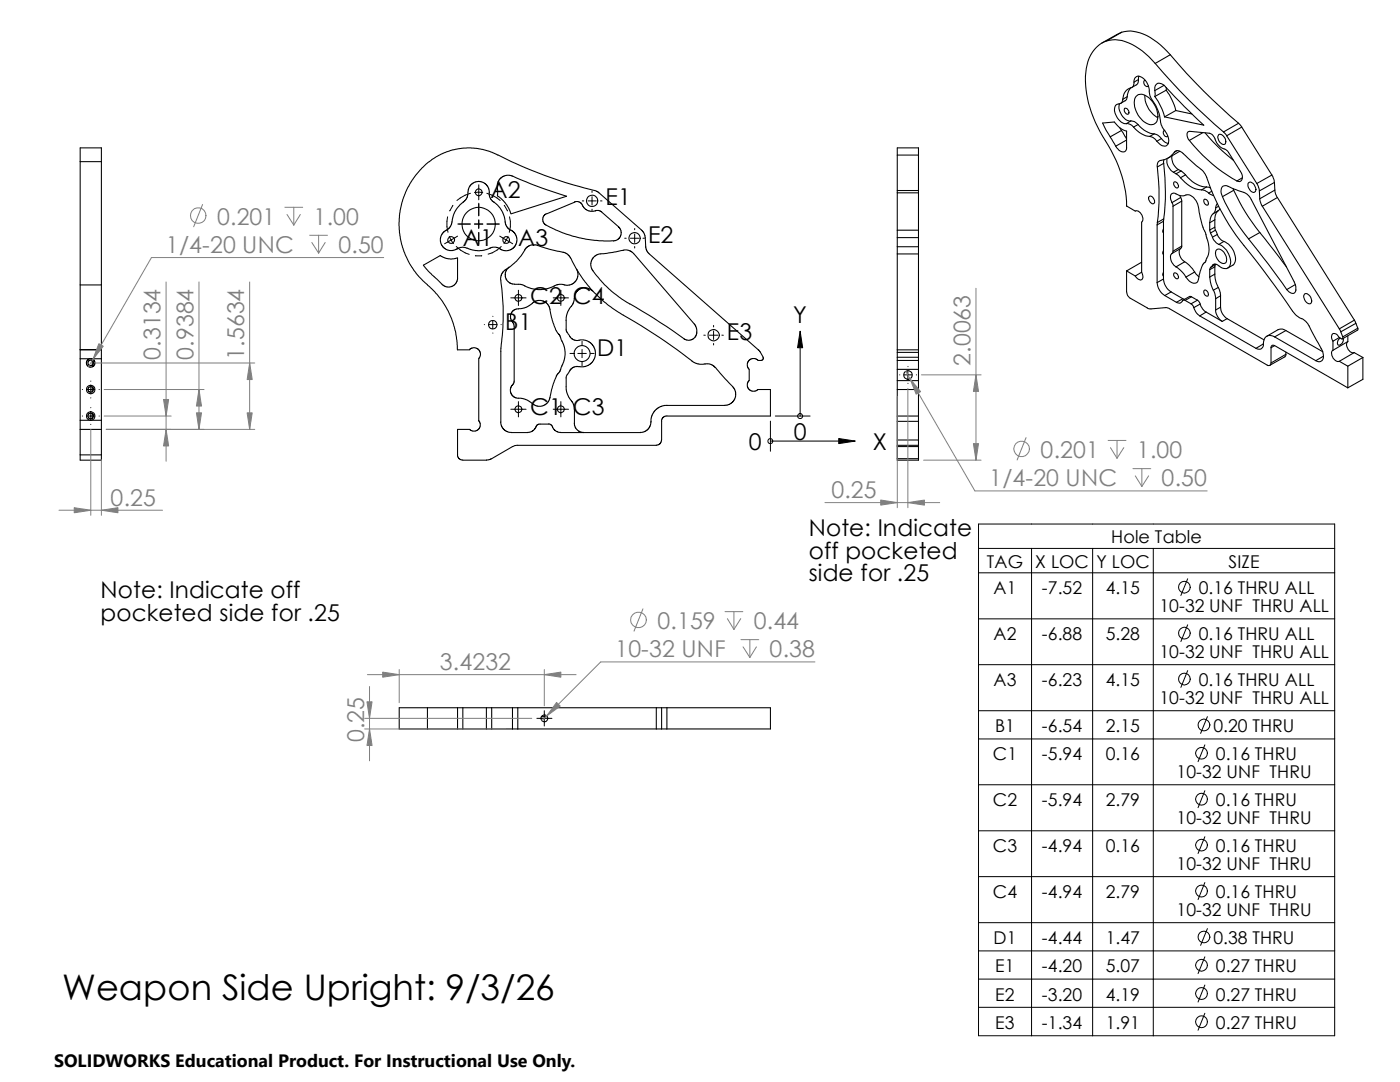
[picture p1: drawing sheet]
<svg xmlns="http://www.w3.org/2000/svg" width="279mm" height="216mm" viewBox="0 0 279 216" stroke-linecap="round" stroke-linejoin="round" font-family="sans-serif">
<g fill="none" stroke="#000" stroke-width=".21">
<path d="M220.9 8.2a6.8 6.8 0 0 0-4.2 6.2 23.1 23.1 0 0 0 4.5 14.6 24.2 24.2 0 0 1 3.6 12.1M220.9 8.2a7.3 7.3 0 0 1 6.4 1.5l2 1.6 1.2 1.4M223.9 6.4a8 8 0 0 1 7 2l2.7 2.5M223.9 6.4l-4 2.2M223.9 6.4l-3 1.8M224.1 19.8a.95 .95 0 0 1-1.1 1 1.58 1.58 0 0 0-.2 2.4 2.24 2.24 0 0 0 2 1.5M225 19.3l-.3 .7-1.1 .6M225 19.3l-.9 .5M225.6 17.5l-.3 .6-.3 1.2M226.3 16.4a1.05 1.05 0 0 1-1 1.3l-.5 .3-.4 .6-.3 1.2M226.3 16.4a1 1 0 0 1 .6-1.1 1 1 0 0 1 1.2 .3 3.9 3.9 0 0 1 1.3 3.2l.3 .8a10 10 0 0 1 2 5.3l.4 .7a3.6 3.6 0 0 1 1.1 3 1.02 1.02 0 0 1-1.8 .1l-.5-.5M226.7 19.2a1.64 1.64 0 0 1 2.4 .1 4.7 4.7 0 0 1 1.8 4.9 1.56 1.56 0 0 1-2.5 .1 4.7 4.7 0 0 1-1.8-4.8z"/>
<path d="M227.2 15.9l-.3 .9-1 .6M227.2 15.9l-.9 .5M227.3 15.2l-.1 .7M228.5 19a5.3 5.3 0 0 0 2.6 4.5M228.6 16a.67 .67 0 0 0-.3 .8 .67 .67 0 0 0 .7 .5l.2-.2M230.5 18.1v1.2M230.5 19.3a12.2 12.2 0 0 1 1.9 4M230.5 18.1a1.08 1.08 0 0 1 .5-1.4 1.08 1.08 0 0 1 1.4 .4l4 4.2 3.8 3.7-7.8-1.7M230.5 12.7a115.6 115.6 0 0 0 13.7 13.6M232.3 17l-1.8 1.1M232.7 18l-2.2 1.3M232.7 18a12.2 12.2 0 0 1 2 4.1"/>
<path d="M232.8 17.5l-.1 .5M233.6 10.9l-3.1 1.8M233.6 10.9a115.6 115.6 0 0 0 13.6 13.7M16 32.3h4.2M16 32.3v24.6M16 32.3v-2.8h4.2v2.8M20.2 32.3v24.6M93.4 38.4l.2-.9 .6-.8 .7-.4 .8-.1 1 .3 .5 .5 .4 .7 .1 .8M93.4 38.5l-.3 1.2-.6 .6M97.6 38.4l.1 1 .3 .4 .6 .5M99.4 30.9l-1.2-.5-1.8-.6-2.4-.3-2.5 .2-2.4 .6-2 .9-2.1 1.5-1.9 2.1-1.7 2.5-1 2.5-.6 2.3-.2 2.9 .3 2.5 .7 2.7 1.1 2.4 1.4 2 2.2 2.2M99.4 30.9a85.8 85.8 0 0 0 19.3 7.1"/>
<path d="M102.3 35.1l5.7 2.4 5.1 1.7-11.1 3.5M102.3 35.2l-.6-.2h-.8l-.5 .2-.7 .6-.5 1.1 .1 1.7a.64 .64 0 0 0 .5 .9l1.3 1.4 .9 1.7M118.6 38l.8 .3 8.7 7.6M179.1 38v.5M179.1 30.9v7.1M179.1 30.9v-1.4h4.2v1.4M179.1 38.5v7.4M179.1 38.5h4.2M179.1 38h4.2M179.1 30.9h4.2M183.3 38v.5M183.3 30.9v7.1"/>
<path d="M183.3 38.5v7.4M221.6 27.3l-1.6-2.7 2.4-.3a4.3 4.3 0 0 0 2.4 1.9v3.2a.82 .82 0 0 1-.5 .9 .82 .82 0 0 1-1-.3l-.6-.8M221.6 27.3l1.1 1.9M223.4 20.7a3 3 0 0 0 2 3.5l.3-.1M223.5 25.5l.3 .5M223.8 26l-2.2 1.3M223.8 26l1 1.7M224.4 21.7a.7 .7 0 0 1 .8 .3 .7 .7 0 0 1-.1 .8 .9 .9 0 0 1-.7-1.1zM224.8 24.7a1.73 1.73 0 0 1 1.4 .7M224.8 27.9l-2.1 1.3M225.7 24.1l-.9 .6M225.7 24.1a1.64 1.64 0 0 1 1.4 .7"/>
<path d="M226.2 25.4a4.8 4.8 0 0 0 3.2 1.8M227.1 24.8a4.8 4.8 0 0 0 3.2 1.9M227.1 24.8l-.9 .6M229.3 39.2a.84 .84 0 0 1 .9 .2 .84 .84 0 0 1 .2 .9l-.1 .3a.88 .88 0 0 1-1.1-1.1zM229.4 27.2a2.01 2.01 0 0 1 1.5 1M230.3 26.7l-.9 .5M230.3 26.7a2.12 2.12 0 0 1 1.5 .9M231 33.3a45.5 45.5 0 0 1 0 11.1M231.8 27.6l.7 .8 .7 .3M231.8 27.6l-.9 .6M232.2 32.6l-1.2 .7M232.2 32.6a45.5 45.5 0 0 1 0 11.1"/>
<path d="M232.3 31.9l-.1 .7M232.5 26.1a.55 .55 0 0 0-.4 .5 .55 .55 0 0 0 .3 .5l.5 .2 .1-.2M233 31.6a2.56 2.56 0 0 0 1.2 2.8M233.9 31.1a2.63 2.63 0 0 0 1.3 2.7M234.2 34.4l.5 .3M234.3 36.4a.7 .7 0 0 1 .8 .3 .7 .7 0 0 1-.1 .8 .91 .91 0 0 1-.7-1.1zM234.4 30.4a1.11 1.11 0 0 1 1.7 .2l2.3 2.1a5.8 5.8 0 0 1 2.2 2.3 45.1 45.1 0 0 0 8.9 15.5l4.9 6.5 3.5 5.1a4.9 4.9 0 0 0 2.3 1.7 4.4 4.4 0 0 1 1.6 2.4l.6 1.1a8.7 8.7 0 0 1 1.7 4 .92 .92 0 0 1-.5 .8 .92 .92 0 0 1-1-.1M234.4 30.4a4.6 4.6 0 0 1-3 1.7l-.4 .5v.7M234.7 22.1l3.1 .6M234.7 22.1l-2.3 1.2M234.7 34.7l.9 .8M234.9 30.1l-.5 .3"/>
<path d="M235.2 33.8l.5 .3M235.2 33.8l-1 .6M235.5 39l.1 .4M235.5 30.2l-2.4 1.3M235.6 35.5a6.1 6.1 0 0 0 4.2 2.4M235.6 39.4l-1.7 1M235.6 39.4l.2 .7M235.7 34.1l.9 .8M235.7 34.1l-1 .6M236.6 34.9l-1 .6M236.6 34.9a5.7 5.7 0 0 0 4.2 2.4M237.4 28a1.17 1.17 0 0 1-.2-1.8l4.2 .4a2.45 2.45 0 0 1 1.4 1.8 4.7 4.7 0 0 0 2.1 1.7l2.7 4.1a1.27 1.27 0 0 1-.2 2l-.6-.1"/>
<path d="M237.4 28a32.1 32.1 0 0 0 9.4 8.1M239.8 37.9a1.84 1.84 0 0 1 1.4 .6M240.1 26.5l-2.7 1.5M240.3 39.8a.68 .68 0 0 1 .7 .3 .68 .68 0 0 1 0 .8 .84 .84 0 0 1-.7-1.1zM240.5 26.5l2.5 2.8 3.2 2.7M240.8 37.3l.8 .2M240.8 37.3l-1 .6M241.2 38.5l1 .5M241.9 38.1l-.7 .4M243.2 26.9a1.28 1.28 0 0 1 1.4 1.6 .49 .49 0 0 1-.4 .3 .49 .49 0 0 1-.5-.2 1.42 1.42 0 0 1-.5-1.7zM244 39.2a1.51 1.51 0 0 1 .3-2.1 3.2 3.2 0 0 1 2 .6l.8 .3a3.3 3.3 0 0 1 2.6 1.8l8.6 16.4 .3 1.2a.79 .79 0 0 1-.3 1.1 .79 .79 0 0 1-1-.2l-.5-.5M244 39.2a36.8 36.8 0 0 0 5.2 8.5"/>
<path d="M244.2 26.3l.6 .8M244.8 27.1l6 9.5M246.1 37.6l.1 .4M246.2 38a39.5 39.5 0 0 0 5.2 8.4M246.2 38l-2.2 1.2M247.2 24.6l-3 1.7M247.2 24.6l.6 .8M247.8 25.4l-3 1.7M247.8 25.4l6 9.5M247.9 35.5l-1.1 .6M249.1 36.6a.78 .78 0 0 1 .8-.2 .78 .78 0 0 1 .5 .7 .74 .74 0 0 1 .3 .7 .74 .74 0 0 1-.6 .6 1.69 1.69 0 0 1-1-1.8zM250.8 36.6l.3 .6 .2 .9"/>
<path d="M251.3 38.1l.1 1.6M251.4 39.7l.2 .9 .3 .5M253.8 34.9l-3 1.7M253.8 34.9l.5 1.5M254.3 36.4l-3 1.7M254.3 36.4l.1 1.5M254.4 37.9l.2 .8 .3 .7M254.4 37.9l-3 1.8M254.9 39.4l-3 1.7M254.9 39.4l15.4 24.5M16 56.9h4.2M16 56.9v12.9"/>
<path d="M20.2 56.9v12.9M85.3 56.9l1.9 1.8 1.1 1.5 1.1 1.8 .8 1.7 .7 2.4 .3 2.2 .1 1.4M86.7 55.2l1.5 1.5M86.7 55.2l-1.3-1.1-.9-1.2 3.3-1.9 1.7 .6 .7 .1 1.1-.2v4.3l-.2 .6-.6 .6-.8 .3-.8-.1-.7-.5M89.1 46l-.7 .4-.4 .7-.1 1.1 .2 .7 .5 .6 .8 .4 .9 .1 .9-.3M92.5 40.3l-.8 .6-.8 1.1-.5 1.1-.4 1.8-.5 .8-.5 .2M93.2 49.5l-1-.2-1 .4M93.3 49.5l1.1 .4 .9 .1h1.2l1.8-.7 .9 .1 .6 .3M98.6 40.3l.8 .7 .7 .9 .6 1.4 .1 1M99.9 55.9a49.4 49.4 0 0 1 0 13.6M100.8 44.3l.1 .5 .4 .7 1.1 .6 .5 .6 .3 .9-.1 .7-.4 .9-.8 .7-1.1 .1-1-.3M101 53.8l-.7 .5-.2 .4-.2 1.2"/>
<path d="M101.6 53.3l-.6 .6-.2 .9 .2 .8 .3 .6 1 .5h1.6l.8 .3M104.7 50l-1.6 2.1-1.3 1.1-.9 .6M107.2 49l2.3 .7 3.1 .7 .8 .4 .5 .7M107.3 49l-.4-.1-1.2 .1-.5 .3-.5 .6M109.1 42.6l-.7 .6-.1 .6 .1 .4 .4 .6 1.3 .7a25.4 25.4 0 0 0 12.3 2.5M112.6 56.8h-1.3l-1.7 .7-1.6 .3-1.8-.2-1.5-.5M113.9 51.5l1.6 3 2.5 3.2 3.4 3.2 3 2M114.6 40.3h.9l.4 .2 .3 .4M114.7 40.3l-5.6 2.4M115.1 53.7l.3 1.2-.3 .8-.3 .5-.9 .6-.6 .1h-.7M116.2 40.9l.5 .8 .9 .4 1.9-.1 .4 .2 3.5 3.1M118.3 58.1l-.7-.5-.9-.2-.7 .1-.9 .7-.4 .8-.3 1.6-1.1 1.6-.4 1.7"/>
<path d="M118.3 54l1.5 1.9 1.8 1.8 2.4 1.9 1.7 1.1M119.8 50.6l-1 .4-.6 .7-.3 1.3 .4 1M123.4 45.3l.6 .8-.1 1-.5 .7-1 .3M126.4 50.6l-.7-.6-1.1-.1-2.4 .5-2.3 .3M126.5 50.6l12.2 14.2 .3 .7v.8M128 45.9l.4 .5 .3 .7 .2 2.1M128.9 49.2l.1 .7 .4 .6 21.9 19.3M179.1 49.2v1.5M179.1 45.9v1.5M179.1 47.4v1.8M179.1 50.7v19.1M179.1 50.7h4.2"/>
<path d="M179.1 49.2h4.2M179.1 47.4h4.2M179.1 45.9h4.2M183.3 49.2v1.5M183.3 45.9v1.5M183.3 47.4v1.8M183.3 50.7v19.1M224.8 54.1v4.1a1.54 1.54 0 0 0 .8 1.3l3.6 2.1 3.4-.2 .6 .1 19.7 11.4a.48 .48 0 0 0 .5 0 .48 .48 0 0 0 .3-.5M224.8 41.1l1.8 1a1.47 1.47 0 0 1 1.4 1.9l-.2 .3v10M224.8 54.1l1.8 1M224.8 41.1h.1M227.8 54.3l.2 .3a.69 .69 0 0 1 .1 .8 .69 .69 0 0 1-.7 .4l-.8-.7"/>
<path d="M227.8 54.3l-1.2 .8M227.8 52.3l-3 1.8M230.9 56.4a3.4 3.4 0 0 0 1.6 2.6M230.9 44.9v11.5M231 44.4l-.1 .5M232.2 45.7a.5 .5 0 0 0 0 .7M232.2 50a.5 .5 0 0 0 0 .8M232.2 54.3a.5 .5 0 0 0 0 .8M232.2 44.2v11.5M232.2 44.2l-1.3 .7M232.2 55.7l-1.3 .7M232.2 55.7a3.4 3.4 0 0 0 1.5 2.6"/>
<path d="M232.2 43.7v.5M232.2 43.7l-1.2 .7M232.5 59l2.3 1.3M233.7 58.3l2.4 1.3M233.7 58.3l-1.2 .7M233.9 40.4a1.22 1.22 0 0 1 .2-1.8h.4a2.28 2.28 0 0 0 2.4 .3 2.6 2.6 0 0 1 2.3 2.5 20.8 20.8 0 0 0 1.5 5.6v.1a5 5 0 0 1 0 4.8l-.3 .5M233.9 40.4l.2 .7M233.9 50.6a1.68 1.68 0 0 0 .3 2.3l.5 .4M234.1 41.1v9M234.1 50.1l-.2 .5M234.3 54.5a.69 .69 0 0 1 .7 .3 .69 .69 0 0 1 0 .8 .9 .9 0 0 1-.7-1.1zM234.7 53.3a6.2 6.2 0 0 1 2 2"/>
<path d="M235.6 49.6a1.9 1.9 0 0 0 .8 2.6M235.6 49.6l-1.7 1M235.8 49.1l-.2 .5M235.8 40.1l-1.7 1M235.8 49.1l-1.7 1M235.8 40.1v9M236.1 59.6l.3 .1M236.1 59.6l-1.3 .7M236.4 52.2a6.2 6.2 0 0 1 2 2.1M236.4 52.2l-1.7 1.1M236.5 59.9l1.2 .7M236.5 59.9a.51 .51 0 0 0-.7 .4l-.3 .2-.7-.2"/>
<path d="M237.8 59.2l-.4-.1-1.3 .8M237.8 59.2l1.2 .7M237.8 59.2l-1.3 .7M238.4 54.3l.9 .9M238.4 54.3l-1.7 1M239 59.9l-1.3 .7M239 59.9l.5 .8M240.3 58a.68 .68 0 0 1 .7 .2 .68 .68 0 0 1 .1 .7 .58 .58 0 0 1-.6 0 .58 .58 0 0 1-.3-.6zM240.4 52.4l-.2 .1-.4 .9-.6 2.3a.97 .97 0 0 1-.8 .9 .97 .97 0 0 1-1-.5l-.7-.8M240.4 52.4h.1M240.5 52.4h-.1M241.4 44.4v1.5"/>
<path d="M241.4 53.8v1.5M241.4 45.9l.2 .6M241.4 55.3l.3 1.6 .4 1M241.6 46.5l.4 .8M241.6 53.4l-.2 .4M242 47.3a2.7 2.7 0 0 0 1.2 1.5M242 53l-.4 .4M242.1 42.6a2.38 2.38 0 0 0-.7 1.8M242.1 57.9l.3 .6 .2 1.1M242.4 52.7l-.4 .3M242.4 45.3l.2 .6M242.4 43.9v1.4"/>
<path d="M242.4 53.3v1.4M242.4 43.9l-1 .5M242.4 45.3l-1 .6M242.4 53.3l-1 .5M242.4 54.7l-1 .6M242.4 54.7a6 6 0 0 0 .7 2.7M242.6 52.8l-.2 .5M242.6 45.9l-1 .6M242.6 52.8l-1 .6M242.6 45.9l.4 .9M242.6 59.6v2.2M242.6 41.5l-.1 .7-.4 .4"/>
<path d="M242.7 52.7l-.1 .1M242.8 49.9a1.17 1.17 0 0 1 1.6 .7 1.35 1.35 0 0 1 0 1.9 1.95 1.95 0 0 1-1.7-2.5zM243 40.6l-.4 .9M243 46.8l-1 .5M243 46.8a2.31 2.31 0 0 0 1.3 1.4M243.1 57.4l.4 1 .1 .6M243.1 42a2.33 2.33 0 0 0-.7 1.9M243.1 42l-1 .6M243.1 57.4l-1 .5M243.2 41.1l-.6 .4M243.2 48.8a3.9 3.9 0 0 1 2.3 4.1 1.15 1.15 0 0 1-1.9 .4 1.1 1.1 0 0 0-1.6-.3M243.5 41.7l-.4 .3"/>
<path d="M243.6 59v2.3M243.6 59l-1 .6M244.3 48.2a3.8 3.8 0 0 1 2.2 4.1l-.3 .5-1.2 .7M244.3 48.2l-1.1 .6M249.2 47.7l3.9 4.9 3.7 5.2M251.4 46.4l5.4 6.9M251.4 46.4l-2.2 1.3M251.9 41.1l15.4 24.5M258.5 56.8l-1.7 1M260.4 58.7a1.13 1.13 0 0 1 1.3 1.1 .55 .55 0 0 1-.1 .8 .55 .55 0 0 1-.8-.2 1.48 1.48 0 0 1-.4-1.7zM16 69.8h4.2M16 69.8h.1"/>
<path d="M16 71.6v12.3M16 71.6h2M16 69.8v1.8M18 71.6h.2M18 71.6l-.4 .1-.4 .6 .2 .6 .6 .4 .6-.2 .4-.6-.2-.6-.6-.3M18.2 71.6h2M18.4 71.9l.3 .5-.3 .5M18.4 72l-.5-.1-.3 .2-.1 .3 .3 .5h.6M18.4 77.2l.3 .5-.3 .5M18.4 77.3l-.5-.1-.3 .2-.1 .3 .3 .5h.6M18.4 72.7h.2M18.4 72.1h.1"/>
<path d="M18.4 72v.9M18.4 77.3v.9M20.2 69.8v1.8M20.2 69.8h.1M20.2 71.6v12.3M91.3 69.8h2.4M93.7 69.8l.5-.4h.8l.5 .3 .4 .8-.1 .5-.3 .5v12.4M100 69.5l-.1 14.7M102.3 64.3l.3 .8v11.1l-.7 1.1v1l.6 .9 .7 .3 1.5 .1 1.6 1M109.8 61.8l.4 2.2 .8 2M109.8 61.7l-.3-.7-.7-.8-.8-.3-1.1 .2-1.9 1.2-1 .3h-.9l-.7 .4-.4 .6-.1 .6 .1 .6 .3 .5M111 75.1l-.6 1.5-.8 3.2-.4 .7-1.2 .6-.9-.1-.8-.5"/>
<path d="M111 66l.5 .7M111.5 66.7l.3 .4 .8 1.9 .2 1.9-.3 1.2-.7 1.9-.8 1.1M113 63.9v2.1l.7 1.1M113.7 67.1l.5 .5 .5 .3 1.8-.1 1.1 .4 .7 .6 .5 1.1v1.2l-.5 1.1-.5 .4-.8 .5-1.4 .1M114 79.9l.4 .7 .2 1.1M115.6 73.2h-.8l-.7 .3-1.1 1.7 .1 3 .4 1 .5 .7M124.4 62.9l7.2 4.4 6.5 4.7M125.7 60.6l4.9 2.9 6.2 4.3 .8 .1 .7-.2 .6-.6 .2-.7M138.1 72.1l1.3 .5h1.3M140.7 72.6h.4l.8 .1 .8 .7M142.8 73.3l3.4 3.8M146.2 77.1l.4 .6 .2 .5v.9l-.6 1.2-1.1 .6h-12l-1.5 .3-.8 .6-.6 .9-.3 .9-.1 1.2-.3 .7-.6 .5-.7 .3h-16.3l-.6-.1-.6-.3-.5-.7"/>
<path d="M149.5 73.7v2.2l-.4 .6v.6l.4 .6 .6 .4h.6l.6-.4h2.5v5.3h-20.7M151.3 69.8l1 1.5M152.3 71.3v.4l-.4 .2h-.6l-.6-.4h-.6l-.6 .4-.4 .6v.6l.4 .6M179.1 71.3v.6M179.1 69.8v.5M179.1 71.9v1.8M179.1 75.9v1.8M179.1 70.3v1M179.1 73.7v2.2M179.1 77.7v5.3M179.1 77.7h4.2M179.1 71.3h4.2"/>
<path d="M179.1 71.9h4.2M179.1 70.3h4.2M179.1 69.8h4.2M179.1 73.7h4.2M179.1 75.9h4.2M183.3 71.3v.6M183.3 69.8v.5M183.3 71.9v1.8M183.3 75.9v1.8M183.3 70.3v1M183.3 73.7v2.2M183.3 77.7v5.3"/>
<path d="M237.7 60.6l.6 .8M238.3 61.4a2.81 2.81 0 0 0 1.1 1.6M239.4 63l11.3 6.5M239.5 60.7a2.56 2.56 0 0 0 1.2 1.6M239.5 60.7l-1.2 .7M240.7 62.3l3.2 1.8M240.7 62.3l-1.3 .7M242.6 61.8a2.85 2.85 0 0 0 1.3 2.3M243.6 61.3a2.85 2.85 0 0 0 1.3 2.3M243.6 61.3l-1 .5M244.9 63.6l7.4 4.2M244.9 63.6l-1 .5"/>
<path d="M252.1 68.6l-1.4 .9M252.1 68.6a.91 .91 0 0 1-.4 1 .91 .91 0 0 1-1-.1M253.7 69.4v3M254.4 69a.44 .44 0 0 0-.5-.1 .44 .44 0 0 0-.2 .5M254.4 69l-.7 .4M254.4 67.2l8.2 4.8M254.4 69l14.6 8.4M254.4 67.2a1.4 1.4 0 0 0-1.6-.1 1.4 1.4 0 0 0-.7 1.5M256.6 66a1.5 1.5 0 0 0-1.5-.2l-2.3 1.3M256.6 70.7l-.2 .5-3 1.7M256.6 66l7.4 4.2M256.6 66l-2.2 1.2"/>
<path d="M256.6 70.7l-2.9 1.7M256.6 70.3v.4M264.1 71.1l-1.5 .9M266 68.1v1.8M266 69.9a1.4 1.4 0 0 0 .5 2l.4 .2h.4M267.3 67.4l-.2-.3a.68 .68 0 0 0-.8-.6 .68 .68 0 0 0-.6 .7l.3 .9M267.3 72.1l1.7 1M267.3 67.4l-1.3 .7M267.3 65.6l.3 .6M267.5 67.4a.94 .94 0 0 0-.3 1.5 1.07 1.07 0 0 0 .9-1.3M267.6 66.2l.4 1M268 67.2l-.1 .4-.6-.2"/>
<path d="M269 68.2a1.5 1.5 0 0 0 1.3 2.2M269 67v1.2M269 73.1v4.3M269 68.2l-3 1.7M270.3 70.4l-3 1.7M270.3 70.4l1.7 .9M270.3 63.9l.3 .6M270.3 63.9l-3 1.7M270.6 64.5l-3 1.7M270.6 64.5l.4 1M271 65.5l-.1 .4-3 1.7M271 65.5l-3 1.7"/>
<path d="M272 71.3l-3 1.8M272 71.3v4.4l-3 1.7M16 85.7v5.1M16 90.8h4.2M16 85.7h4.2M16 83.9h4.2M16 90.8v1h4.2v-1M16 83.9v1.8M17.7 82.6l.4-.2 .3 .1v1l-.3 .1-.4-.2-.2-.4zM18.4 82.5l.3 .5-.3 .5M20.2 83.9v1.8M20.2 85.7v5.1"/>
<path d="M99.9 84.2l.2 .8 .3 .5 .8 .6 .9 .2h3.2M109.5 84.6l.5 .2 .3 .4M109.5 84.6h-2l-.4 .3-.3 .7-.5 .4-1 .3M114.6 84.5l.2 .7 .3 .6 .6 .3 .8 .2M114.6 81.7v2.8M133.1 83l-.7 .2-.4 .6v4l-.2 .7-.6 .3-28.1 .1-.8 .2-4.7 2.6h-5.7l-.4-.3-.2-.4v-5.3h2.4l.6 .3 .8-.1 .4-.2 .3-.7v-.5l-.3-.6M179.1 83v1.1M179.1 87.8v1.1M179.1 88.9v.2M179.1 91.5v.3h4.2v-.3M179.1 83h4.2M179.1 84.1v3.7"/>
<path d="M179.1 89.1v2.4M179.1 84.1h4.2M179.1 87.8h4.2M179.1 88.9h4.2M179.1 89.1h4.2M179.1 91.5h4.2M183.3 83v1.1M183.3 87.8v1.1M183.3 88.9v.2M183.3 84.1v3.7M183.3 89.1v2.4M85.3 141.2h6"/>
<path d="M85.3 141.2v4.3M85.3 145.5h6M85.3 141.2h-5.6v4.3h5.6M91.3 141.2v4.3M91.3 145.5h1.1M91.3 141.2h1.1M92.4 141.2v4.3M92.4 141.2h4.7M92.4 145.5h4.7M97.1 141.2v4.3M97.1 141.2h1M97.1 145.5h1"/>
<path d="M98.1 141.2h4.2M98.1 145.5h4.2M98.1 141.2v4.3M102.3 141.2h1M102.3 145.5h1M102.3 141.2v4.3M103.3 141.2h27.7M103.3 145.5h27.7M103.3 141.2v4.3M108 143h1.2M131 145.5h1M131 141.2h1"/>
<path d="M131 141.2v4.3M132 141.2h1.1M132 145.5h1.1M132 141.2v4.3M133.1 141.2h20.7v4.3h-20.7M133.1 141.2v4.3"/>
<circle cx="95.5" cy="38.4" r=".66"/>
<circle cx="90" cy="47.9" r=".68"/>
<circle cx="95.5" cy="44.7" r="3.3"/>
<circle cx="101" cy="47.9" r=".66"/>
<circle cx="103.5" cy="59.4" r=".68"/>
<circle cx="111.9" cy="59.4" r=".68"/>
<circle cx="118.2" cy="40.1" r="1.12"/>
<circle cx="126.6" cy="47.5" r="1.11"/>
<circle cx="18.1" cy="77.7" r=".85"/>
<circle cx="98.3" cy="64.8" r=".85"/>
<circle cx="116.2" cy="70.5" r="1.58"/>
<circle cx="142.4" cy="66.9" r="1.12"/>
<circle cx="181.2" cy="74.8" r=".87"/>
<circle cx="18.1" cy="83" r=".85"/>
<circle cx="103.5" cy="81.7" r=".68"/>
<circle cx="111.9" cy="81.7" r=".68"/>
<circle cx="108.6" cy="143.3" r=".69"/>
</g>
<g fill="none" stroke="#000" stroke-width=".2">
<path d="M93.9 38.6l-1.1 .3-1.6 1.1M94.7 38.4h1.7M95.5 36.9v3M97.2 38.6l1 .3 1.6 1.1M118.2 38.1v.3M118.2 39.2v1.7M89.3 43.3l-.1 2 .2 1.1M89.7 47.2l.8 1.4M90.4 41l-.7 1.1M91.1 49.2l.8 .7 1.7 .9M91.3 47.1l-2.6 1.5M91.4 44.7h2.5"/>
<path d="M94.7 44.7h1.7M94.9 51h1.2M95.5 40.6v2.5M95.5 43.9v1.7M95.5 46.4v2.5M97.2 44.7h2.5M99.7 47.1l1.3 .8M100 49.2l-.8 .7-1 .6-.8 .2M100.6 41l.7 1M101 47.9l-.4 .7M101 47.9l1.3 .7M101.3 42v.1"/>
<path d="M101.4 47.2l-.4 .7M101.7 43.3l.2 2-.3 1.1M101.9 59.4h3.1M103.5 57.9v3.1M110.4 59.4h3.1M111.9 57.9v3.1M116.2 40.1h.3M117.3 40.1h1.7M118.2 41.7v.3M119.8 40.1h.3M124.7 47.5h.3M125.8 47.5h1.7"/>
<path d="M126.7 45.6v.2M126.7 46.7v1.7M126.7 49.2v.3M128.3 47.5h.3M16.4 77.7h.1M17.3 77.7h1.6M18.1 76v.1M18.1 76.9v1.7M18.1 79.4h.1M19.8 77.7h.1M96.6 64.8h.1M97.5 64.8h1.7"/>
<path d="M98.3 63.1h.1M98.3 66.5h.1M98.3 64v1.6M100 64.8h.1M113.7 70.5h.8M115.3 70.5h1.7M116.2 68.1v.8M116.2 69.7v1.7M116.2 72.2v.8M117.8 70.5h.8M140.5 66.9h.3M141.6 66.9h1.7"/>
<path d="M142.4 64.9v.3M142.4 66v1.7M142.4 68.5v.3M144.1 66.9h.3M159.7 69.4v13.6M179.5 74.8h.1M180.4 74.8h1.6M181.2 73.2h.1M181.2 76.5h.1M181.2 74v1.6M182.9 74.8h.1M16.4 83h.1"/>
<path d="M17.3 83h1.6M18.1 81.3v.1M18.1 82.2v1.7M18.1 84.7h.1M19.8 83h.1M101.9 81.7h3.1M103.5 80.1v3.1M110.4 81.7h3.1M111.9 80.1v3.1M153.8 84v6M153.8 88h13.6M154.7 83h7"/>
<path d="M195.3 104.6h71.1v102.1h-71.1zM195.3 109.4h71.1M195.3 114.3h71.1M205.9 109.4v97.3M218.1 109.4v97.3M230.2 109.4v97.3M237 115.5l-1.3 3.3M195.3 123.5h71.1M195.3 132.6h71.1M237 124.7l-1.3 3.3M237 133.8l-1.3 3.4M107.1 143.3h3.1"/>
<path d="M108.6 141.8v3.1M195.3 141.8h71.1M195.3 147.4h71.1M195.3 156.6h71.1M240.5 148.6l-1.4 3.4M240.5 157.8l-1.4 3.4M241 143l-1.4 3.3M195.3 165.8h71.1M195.3 174.9h71.1M240.5 167l-1.4 3.3M240.5 176.1l-1.4 3.4M195.3 184.1h71.1"/>
<path d="M195.3 189.7h71.1M195.3 195.4h71.1M240.5 190.9l-1.4 3.4M240.5 196.6l-1.4 3.3M241 185.3l-1.4 3.3M195.3 201h71.1M240.5 202.2l-1.4 3.4"/>
<circle cx="153.7" cy="88" r=".51"/>
<circle cx="159.7" cy="83" r=".51"/>
<circle cx="236.4" cy="117.2" r="1.17"/>
<circle cx="236.4" cy="126.3" r="1.17"/>
<circle cx="236.4" cy="135.5" r="1.17"/>
<circle cx="239.8" cy="159.5" r="1.18"/>
<circle cx="239.8" cy="150.3" r="1.17"/>
<circle cx="240.3" cy="144.7" r="1.18"/>
<circle cx="239.8" cy="177.8" r="1.18"/>
<circle cx="239.8" cy="168.6" r="1.17"/>
<circle cx="239.8" cy="198.2" r="1.18"/>
<circle cx="239.8" cy="192.6" r="1.17"/>
<circle cx="240.3" cy="187" r="1.18"/>
<circle cx="239.8" cy="203.9" r="1.18"/>
</g>
<path d="M159.7 66.1l.5 3.3h-1zM167.4 87.5l3.3 .5-3.3 .5z" fill="#000" stroke="#000" stroke-width=".2"/>
<g fill="none" stroke="#808080" stroke-width=".2">
<path d="M33.1 56.3v35.7M39.7 56.3v29.4M40.4 40.8l-1.7 4.5M49.8 56.3v29.4M56.9 41.4h3.5M57.3 42.8l1.3 2.1M58.6 41.4v3.5M59.9 42.8l-1.3 2.1M61.8 46.9h3.6M62.2 48.4l1.4 2.1M63.6 46.9v3.6M64.9 48.4l-1.3 2.1"/>
<path d="M76.6 51.4h-46.4l-12.5 21.8M194.8 57.5v34.3M19.1 72.4h31.7M20.8 77.7h19.9M179.1 79.1v22.2M180.8 74.1l13.8 23.9h46.3M181.2 77.5v23.8M183.9 74.8h11.9M18.1 85.7v17.1M20.2 91.7v11.1M20.8 83h13.4M21.2 85.7h29.6"/>
<path d="M184.3 91.8h11.5M204.8 87.3l-1.8 4.5M221.1 87.9h3.6M221.6 89.3l1.3 2.1M222.9 87.9v3.5M224.3 89.3l-1.4 2.1M226.1 93.5h3.6M226.6 95l1.3 2.1M227.9 93.5v3.6M229.2 95l-1.3 2.1M11.8 101.8h20.6M164.6 100.3h22.9"/>
<path d="M73.3 134.6h41.7M73.7 137v14.8M79.7 133.6v6.6M108.6 133.6v7.2M128.3 121.5l-1.8 4.4M144.7 122h3.6M145.2 123.4l1.3 2.2M146.5 122v3.6M147.8 123.4l-1.3 2.2M147.9 127.6h3.5M148.3 129.1l1.3 2.1M149.6 127.6v3.6"/>
<path d="M151 129.1l-1.4 2.1M162.6 132.1h-42.7l-11.7 11.7M72.8 143.3h33.3M72.8 145.5h28.1"/>
<circle cx="39.5" cy="43" r="1.56"/>
<circle cx="203.9" cy="89.6" r="1.56"/>
<circle cx="127.4" cy="123.7" r="1.56"/>
</g>
<g fill="#808080" stroke="#808080" stroke-width=".2">
<path d="M175.8 99.8l3.3 .5-3.3 .5z"/>
<path d="M194.8 74.8l.5 3.3h-1z"/>
<path d="M194.3 88.5h1l-.5 3.3z"/>
<path d="M181.2 100.3l3.3-.5v1z"/>
<path d="M181.6 75.6l2.1 2.5-.9 .6z"/>
<path d="M20.2 101.8l3.3-.5v1z"/>
<path d="M19.7 68.6l.9 .5-2.1 2.6z"/>
<path d="M14.8 101.3l3.3 .5-3.3 .5z"/>
<path d="M39.2 82.4h1l-.5 3.3z"/>
<path d="M39.7 77.7l.5 3.3h-1z"/>
<path d="M32.6 79.7h1.1l-.6 3.3z"/>
<path d="M33.1 85.7l.6 3.3h-1.1z"/>
<path d="M49.3 82.4h1l-.5 3.3z"/>
<path d="M49.8 72.4l.5 3.3h-1z"/>
<path d="M73.7 145.5l.6 3.3h-1.1z"/>
<path d="M76.4 134.1l3.3 .5-3.3 .5z"/>
<path d="M108.6 134.6l3.3-.5v1z"/>
<path d="M73.2 140h1.1l-.6 3.3z"/>
<path d="M111.1 140.2l.7 .7-2.7 2z"/>
</g>
<path d="M10.8 209.2h104.1v6.7h-104.1z" fill="#fff"/>
<text font-size="7" x="12.4" y="199.5">Weapon Side Upright: 9/3/26</text>
<g font-size="4.6">
<text x="97.9" y="39.6">A2</text>
<text x="120.9" y="41">E1</text>
<text x="92.4" y="49.1">A1</text>
<text x="103.4" y="49.1">A3</text>
<text x="129.3" y="48.4">E2</text>
<text x="100.8" y="65.9">B1</text>
<text x="105.8" y="60.7">C2 C4</text>
<text x="158.3" y="64.4">Y</text>
<text x="119.2" y="71.1">D1</text>
<text x="145.1" y="67.8">E3</text>
<text x="105.8" y="82.9">C1 C3</text>
<text x="149.4" y="89.9">0</text>
<text x="158.4" y="87.9">0</text>
<text x="174.2" y="89.8">X</text>
<text x="161.4" y="106.9">Note: Indicate</text>
<text x="161.4" y="111.5">off pocketed</text>
<text x="20.1" y="119.4">Note: Indicate off</text>
<text x="161.4" y="116">side for .25</text>
<text x="20.1" y="124">pocketed side for .25</text>
</g>
<g font-size="4.6" fill="#808080">
<text x="43.3" y="44.8">0.201</text>
<text x="62.6" y="44.8">1.00</text>
<text x="33.1" y="50.4">1/4-20 UNC</text>
<text x="67.5" y="50.4">0.50</text>
<text x="32" y="71.8" transform="rotate(-90 32 71.8)">0.3134</text>
<text x="38.6" y="71.8" transform="rotate(-90 38.6 71.8)">0.9384</text>
<text x="48.7" y="71.8" transform="rotate(-90 48.7 71.8)">1.5634</text>
<text x="193.7" y="73" transform="rotate(-90 193.7 73)">2.0063</text>
<text x="207.7" y="91.4">0.201</text>
<text x="226.9" y="91.4">1.00</text>
<text x="22.1" y="100.9">0.25</text>
<text x="165.9" y="99.4">0.25</text>
<text x="197.4" y="97">1/4-20 UNC</text>
<text x="231.8" y="97">0.50</text>
<text x="131.2" y="125.5">0.159</text>
<text x="150.4" y="125.5">0.44</text>
<text x="122.8" y="131.1">10-32 UNF</text>
<text x="153.6" y="131.1">0.38</text>
<text x="87.8" y="133.7">3.4232</text>
<text x="72.6" y="148.1" transform="rotate(-90 72.6 148.1)">0.25</text>
</g>
<text font-size="3.6" x="10.8" y="213">SOLIDWORKS Educational Product. For Instructional Use Only.</text>
<g font-size="3.5">
<text x="197" y="113.2">TAG X LOC Y LOC</text>
<text x="221.8" y="108.4">Hole Table</text>
<text x="245.2" y="113.2">SIZE</text>
<text x="198.3" y="118.5">A1</text>
<text x="207.9" y="118.5">-7.52</text>
<text x="220.7" y="118.5">4.15</text>
<text x="239.2" y="118.5">0.16 THRU ALL</text>
<text x="231.4" y="122.1">10-32 UNF THRU ALL</text>
<text x="198.3" y="127.7">A2</text>
<text x="207.9" y="127.7">-6.88</text>
<text x="220.7" y="127.7">5.28</text>
<text x="231.4" y="131.2">10-32 UNF THRU ALL</text>
<text x="239.2" y="127.7">0.16 THRU ALL</text>
<text x="198.3" y="136.9">A3</text>
<text x="207.9" y="136.9">-6.23</text>
<text x="220.7" y="136.9">4.15</text>
<text x="239.2" y="136.9">0.16 THRU ALL</text>
<text x="231.4" y="140.4">10-32 UNF THRU ALL</text>
<text x="198.6" y="146">B1</text>
<text x="207.9" y="146">-6.54</text>
<text x="220.7" y="146">2.15</text>
<text x="242.2" y="146">0.20 THRU</text>
<text x="198.2" y="151.7">C1</text>
<text x="207.9" y="151.7">-5.94</text>
<text x="220.7" y="151.7">0.16</text>
<text x="234.8" y="155.2">10-32 UNF THRU</text>
<text x="242.6" y="151.7">0.16 THRU</text>
<text x="198.2" y="160.9">C2</text>
<text x="207.9" y="160.9">-5.94</text>
<text x="220.7" y="160.9">2.79</text>
<text x="242.6" y="160.9">0.16 THRU</text>
<text x="234.8" y="164.4">10-32 UNF THRU</text>
<text x="198.2" y="170">C3</text>
<text x="207.9" y="170">-4.94</text>
<text x="220.7" y="170">0.16</text>
<text x="234.8" y="173.5">10-32 UNF THRU</text>
<text x="242.6" y="170">0.16 THRU</text>
<text x="198.2" y="179.2">C4</text>
<text x="207.9" y="179.2">-4.94</text>
<text x="220.7" y="179.2">2.79</text>
<text x="242.6" y="179.2">0.16 THRU</text>
<text x="234.8" y="182.7">10-32 UNF THRU</text>
<text x="198.3" y="188.3">D1</text>
<text x="207.9" y="188.3">-4.44</text>
<text x="220.7" y="188.3">1.47</text>
<text x="242.2" y="188.3">0.38 THRU</text>
<text x="198.6" y="194">E1</text>
<text x="207.9" y="194">-4.20</text>
<text x="220.7" y="194">5.07</text>
<text x="242.6" y="194">0.27 THRU</text>
<text x="198.6" y="199.6">E2</text>
<text x="207.9" y="199.6">-3.20</text>
<text x="220.7" y="199.6">4.19</text>
<text x="242.6" y="199.6">0.27 THRU</text>
<text x="198.6" y="205.3">E3</text>
<text x="207.9" y="205.3">-1.34</text>
<text x="220.7" y="205.3">1.91</text>
<text x="242.6" y="205.3">0.27 THRU</text>
</g>
</svg>
